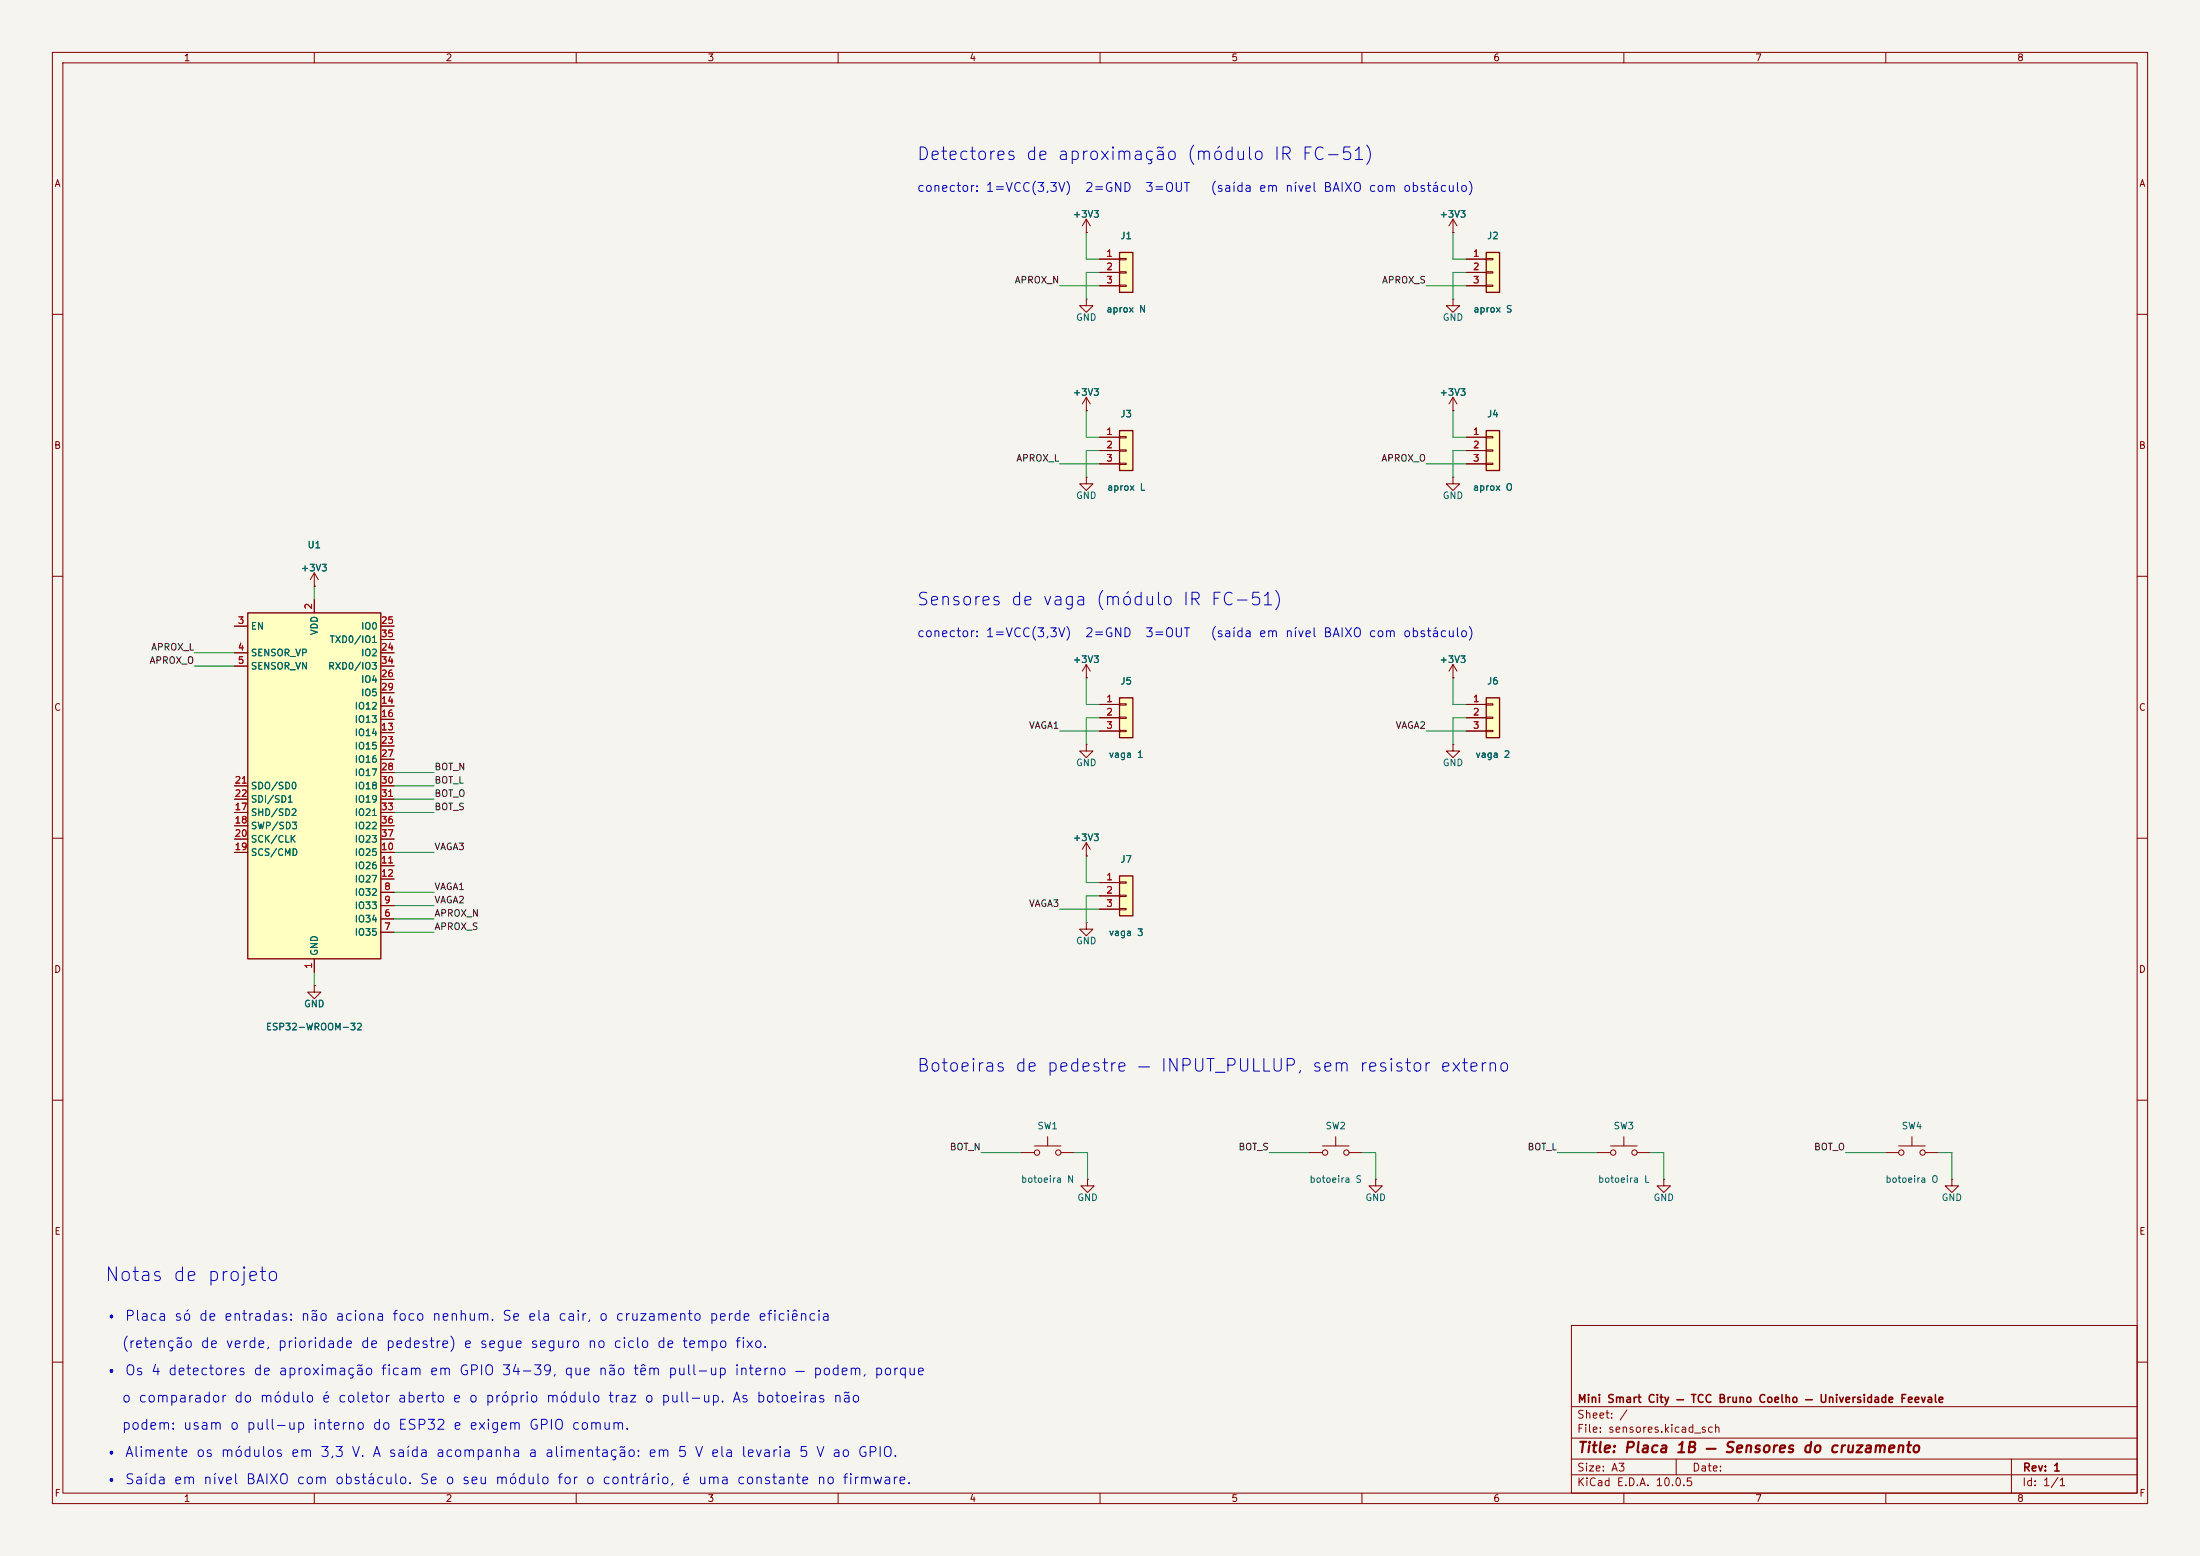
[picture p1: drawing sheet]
<svg xmlns="http://www.w3.org/2000/svg" width="420mm" height="297mm" viewBox="0 0 420 297" stroke-linecap="round" stroke-linejoin="round" font-family="sans-serif">
<path d="M0 0h420v297h-420z" fill="#f5f4ef" stroke="#f5f4ef" stroke-width=".19"/>
<g fill="none" stroke="#840000" stroke-width=".19">
<path d="M10 10h400v277h-400zM12 12h396v273h-396zM60 10v2M110 10v2M160 10v2M210 10v2M260 10v2M310 10v2M360 10v2M207.4 57.1v1.2h1.3l-1.3 1.3-1.3-1.3h1.3M207.4 57.1h.1M10 60h2"/>
<path d="M408 60h2M10 110h2M408 110h2M10 160h2M408 160h2M207.4 176.1v1.3h1.3l-1.3 1.2-1.3-1.2h1.3M207.4 176.1h.1M10 210h2M408 210h2M300 253h108v32h-108zM10 260h2M300 278.5h108"/>
<path d="M300 274.5h108M300 268.5h108M320 278.5v3M384 278.5v6.5M408 260h2M60 285v2M110 285v2M160 285v2M210 285v2M260 285v2M300 281.5h108M310 285v2"/>
<path d="M360 285v2"/>
</g>
<path d="M283.7 82.2h2.6v7.6h-2.6z" fill="#ffffc2"/>
<path d="M283.7 82.2h2.6v7.6h-2.6z" fill="none" stroke="#840000" stroke-width=".25"/>
<g fill="none" stroke="#840000" stroke-width=".19">
<path d="M207.4 44.4h.1M207.4 41.8l-.8 1.3M207.4 41.8l.7 1.3M207.4 41.8v2.6M277.4 44.4h.1M277.4 41.8l-.8 1.3M277.4 41.8l.7 1.3M277.4 41.8v2.6M279.9 83.5h3.8M279.9 86h3.8M279.9 88.5h3.8M283.7 83.3h1.3v.3h-1.3z"/>
<path d="M283.7 85.9h1.3v.2h-1.3zM283.7 88.4h1.3v.3h-1.3z"/>
</g>
<path d="M213.7 167.2h2.6v7.6h-2.6z" fill="#ffffc2"/>
<path d="M213.7 167.2h2.6v7.6h-2.6z" fill="none" stroke="#840000" stroke-width=".25"/>
<g fill="none" stroke="#840000" stroke-width=".19">
<path d="M207.4 91.1v1.2h1.3l-1.3 1.3-1.3-1.3h1.3M207.4 91.1h.1M60 111.9h.1M60 109.4l-.8 1.2M60 109.4l.8 1.2M60 109.4v2.5M209.9 168.5h3.8M209.9 171h3.8M209.9 173.5h3.8M213.7 168.3h1.3v.3h-1.3zM213.7 170.9h1.3v.2h-1.3zM213.7 173.4h1.3v.3h-1.3z"/>
<path d="M60 188.1v1.3h1.3l-1.3 1.2-1.3-1.2h1.3M60 188.1h.1"/>
</g>
<path d="M213.7 82.2h2.6v7.6h-2.6z" fill="#ffffc2"/>
<path d="M213.7 82.2h2.6v7.6h-2.6z" fill="none" stroke="#840000" stroke-width=".25"/>
<path d="M209.9 83.5h3.8M209.9 86h3.8M209.9 88.5h3.8M213.7 83.3h1.3v.3h-1.3zM213.7 85.9h1.3v.2h-1.3zM213.7 88.4h1.3v.3h-1.3z" fill="none" stroke="#840000" stroke-width=".19"/>
<path d="M283.7 48.2h2.6v7.6h-2.6z" fill="#ffffc2"/>
<path d="M283.7 48.2h2.6v7.6h-2.6z" fill="none" stroke="#840000" stroke-width=".25"/>
<path d="M279.9 49.5h3.8M279.9 52h3.8M279.9 54.5h3.8M283.7 49.3h1.3v.3h-1.3zM283.7 51.9h1.3v.2h-1.3zM283.7 54.4h1.3v.3h-1.3z" fill="none" stroke="#840000" stroke-width=".19"/>
<path d="M47.3 117h25.4v66h-25.4z" fill="#ffffc2"/>
<path d="M47.3 117h25.4v66h-25.4z" fill="none" stroke="#840000" stroke-width=".25"/>
<g fill="none" stroke="#840000" stroke-width=".19">
<path d="M44.8 119.5h2.5M60 114.4v2.6M72.7 119.5h2.5M44.8 124.6h2.5M44.8 127.1h2.5M72.7 124.6h2.5M72.7 127.1h2.5M72.7 139.8h2.5M72.7 134.8h2.5M72.7 137.3h2.5M72.7 129.7h2.5M72.7 132.2h2.5"/>
<path d="M72.7 122.1h2.5M44.8 155.1h2.5M44.8 157.6h2.5M44.8 150h2.5M44.8 152.5h2.5M72.7 155.1h2.5M72.7 157.6h2.5M72.7 150h2.5M72.7 152.5h2.5M72.7 142.4h2.5M72.7 144.9h2.5M72.7 147.5h2.5"/>
<path d="M44.8 162.7h2.5M44.8 160.2h2.5M72.7 175.4h2.5M72.7 177.9h2.5M72.7 170.3h2.5M72.7 172.9h2.5M72.7 162.7h2.5M72.7 165.2h2.5M72.7 167.8h2.5M72.7 160.2h2.5M60 183v2.6M372.6 225.1v1.3h1.3l-1.3 1.2-1.3-1.2h1.3"/>
<path d="M372.6 225.1h.1"/>
</g>
<path d="M213.7 48.2h2.6v7.6h-2.6z" fill="#ffffc2"/>
<path d="M213.7 48.2h2.6v7.6h-2.6z" fill="none" stroke="#840000" stroke-width=".25"/>
<g fill="none" stroke="#840000" stroke-width=".19">
<path d="M209.9 49.5h3.8M209.9 52h3.8M209.9 54.5h3.8M213.7 49.3h1.3v.3h-1.3zM213.7 51.9h1.3v.2h-1.3zM213.7 54.4h1.3v.3h-1.3zM277.4 57.1v1.2h1.3l-1.3 1.3-1.3-1.3h1.3M277.4 57.1h.1M207.4 78.4h.1M207.4 75.8l-.8 1.3M207.4 75.8l.7 1.3M207.4 75.8v2.6"/>
<path d="M277.4 78.4h.1M277.4 75.8l-.8 1.3M277.4 75.8l.7 1.3M277.4 75.8v2.6M207.4 129.4h.1M207.4 126.8v2.6M207.4 126.8l-.8 1.3M207.4 126.8l.7 1.3M277.4 129.4h.1M277.4 126.8v2.6M277.4 126.8l-.8 1.3M277.4 126.8l.7 1.3"/>
<path d="M207.4 142.1v1.3h1.3l-1.3 1.2-1.3-1.2h1.3M207.4 142.1h.1M277.4 142.1v1.3h1.3l-1.3 1.2-1.3-1.2h1.3M277.4 142.1h.1M207.4 163.4h.1M207.4 160.8v2.6M207.4 160.8l-.8 1.3M207.4 160.8l.7 1.3M197.5 218.7h5M200 217v1.7M252.5 218.7h5M255 217v1.7"/>
<path d="M307.5 218.7h5M310 217v1.7M362.5 218.7h5M365 217v1.7M194.9 220h2.6M202.5 220h2.6M207.6 225.1v1.3h1.3l-1.3 1.2-1.3-1.2h1.3M207.6 225.1h.1M249.9 220h2.6M257.5 220h2.6M262.6 225.1v1.3h1.3l-1.3 1.2-1.2-1.2h1.2M262.6 225.1h.1"/>
<path d="M304.9 220h2.6M312.5 220h2.6M317.6 225.1v1.3h1.3l-1.3 1.2-1.3-1.2h1.3M317.6 225.1h.1M359.9 220h2.6M367.5 220h2.6"/>
<circle cx="198" cy="220" r=".51"/>
<circle cx="202" cy="220" r=".51"/>
<circle cx="253" cy="220" r=".51"/>
<circle cx="257" cy="220" r=".51"/>
<circle cx="308" cy="220" r=".51"/>
<circle cx="312" cy="220" r=".51"/>
<circle cx="363" cy="220" r=".51"/>
<circle cx="367" cy="220" r=".51"/>
</g>
<path d="M213.7 133.2h2.6v7.6h-2.6z" fill="#ffffc2"/>
<path d="M213.7 133.2h2.6v7.6h-2.6z" fill="none" stroke="#840000" stroke-width=".25"/>
<path d="M209.9 134.5h3.8M209.9 137h3.8M209.9 139.5h3.8M213.7 134.3h1.3v.3h-1.3zM213.7 136.9h1.3v.2h-1.3zM213.7 139.4h1.3v.3h-1.3z" fill="none" stroke="#840000" stroke-width=".19"/>
<path d="M283.7 133.2h2.6v7.6h-2.6z" fill="#ffffc2"/>
<path d="M283.7 133.2h2.6v7.6h-2.6z" fill="none" stroke="#840000" stroke-width=".25"/>
<g fill="none" stroke="#840000" stroke-width=".19">
<path d="M207.4 44.4h.1M209.9 49.5h3.8M209.9 52h3.8M209.9 54.5h3.8M277.4 44.4h.1M279.9 49.5h3.8M279.9 52h3.8M279.9 54.5h3.8M207.4 78.4h.1M277.4 78.4h.1M209.9 83.5h3.8M209.9 86h3.8"/>
<path d="M209.9 88.5h3.8M277.4 91.1v1.2h1.3l-1.3 1.3-1.3-1.3h1.3M277.4 91.1h.1M279.9 83.5h3.8M279.9 86h3.8M279.9 88.5h3.8M44.8 119.5h2.5M60 111.9h.1M60 114.4v2.6M72.7 119.5h2.5M44.8 124.6h2.5M44.8 127.1h2.5"/>
<path d="M72.7 124.6h2.5M72.7 127.1h2.5M72.7 139.8h2.5M72.7 134.8h2.5M72.7 137.3h2.5M72.7 129.7h2.5M72.7 132.2h2.5M72.7 122.1h2.5M207.4 129.4h.1M209.9 134.5h3.8M209.9 137h3.8M209.9 139.5h3.8"/>
<path d="M277.4 129.4h.1M279.9 134.5h3.8M279.9 137h3.8M279.9 139.5h3.8M283.7 134.3h1.3v.3h-1.3zM283.7 136.9h1.3v.2h-1.3zM283.7 139.4h1.3v.3h-1.3zM44.8 155.1h2.5M44.8 157.6h2.5M44.8 150h2.5M44.8 152.5h2.5M72.7 155.1h2.5"/>
<path d="M72.7 157.6h2.5M72.7 150h2.5M72.7 152.5h2.5M72.7 142.4h2.5M72.7 144.9h2.5M72.7 147.5h2.5M44.8 162.7h2.5M44.8 160.2h2.5M72.7 175.4h2.5M72.7 177.9h2.5M72.7 170.3h2.5M72.7 172.9h2.5"/>
<path d="M72.7 162.7h2.5M72.7 165.2h2.5M72.7 167.8h2.5M72.7 160.2h2.5M207.4 163.4h.1M209.9 168.5h3.8M209.9 171h3.8M209.9 173.5h3.8M60 188.1h.1M60 183v2.6"/>
</g>
<g fill="none" stroke="#009600" stroke-width=".19">
<path d="M202.3 54.5h7.6M207.4 44.4v5.1h2.5M209.9 52h-2.5v5.1M272.3 54.5h7.6M277.4 44.4v5.1h2.5M279.9 52h-2.5v5.1M207.4 78.4v5.1h2.5M277.4 78.4v5.1h2.5M202.3 88.5h7.6M209.9 86h-2.5v5.1M272.3 88.5h7.6M279.9 86h-2.5v5.1"/>
<path d="M60 111.9v2.5M37.1 127.1h7.7M37.1 124.6h7.7M202.3 139.5h7.6M207.4 129.4v5.1h2.5M209.9 137h-2.5v5.1M272.3 139.5h7.6M277.4 129.4v5.1h2.5M279.9 137h-2.5v5.1M75.2 155.1h7.7M75.2 147.5h7.7M75.2 150h7.7"/>
<path d="M75.2 152.5h7.7M75.2 170.3h7.7M75.2 172.9h7.7M75.2 175.4h7.7M75.2 177.9h7.7M75.2 162.7h7.7M202.3 173.5h7.6M207.4 163.4v5.1h2.5M209.9 171h-2.5v5.1M60 185.6v2.5M187.3 220h7.6M205.1 220h2.5v5.1"/>
<path d="M242.3 220h7.6M260.1 220h2.5v5.1M297.3 220h7.6M315.1 220h2.5v5.1M352.3 220h7.6M370.1 220h2.5v5.1"/>
</g>
<text font-size="2.6" fill="#0000c2" x="19.8" y="245.2">Notas de projeto</text>
<g font-size="2.4" fill="#0000c2">
<text x="174.9" y="31.2">Detectores de aproximação (módulo IR FC-51)</text>
<text x="174.9" y="116.2">Sensores de vaga (módulo IR FC-51)</text>
<text x="174.9" y="205.2">Botoeiras de pedestre — INPUT_PULLUP, sem resistor externo</text>
</g>
<text font-size="2" fill="#840000" x="301" y="277.8">Title: Placa 1B — Sensores do cruzamento</text>
<g font-size="1.9" fill="#0000c2">
<text x="19.9" y="252.6">• Placa só de entradas: não aciona foco nenhum. Se ela cair, o cruzamento perde eficiência</text>
<text x="23.1" y="257.8">(retenção de verde, prioridade de pedestre) e segue seguro no ciclo de tempo fixo.</text>
<text x="19.9" y="263">• Os 4 detectores de aproximação ficam em GPIO 34-39, que não têm pull-up interno — podem, porque</text>
<text x="23.1" y="268.2">o comparador do módulo é coletor aberto e o próprio módulo traz o pull-up. As botoeiras não</text>
<text x="23.1" y="273.4">podem: usam o pull-up interno do ESP32 e exigem GPIO comum.</text>
<text x="19.9" y="278.6">• Alimente os módulos em 3,3 V. A saída acompanha a alimentação: em 5 V ela levaria 5 V ao GPIO.</text>
<text x="19.9" y="283.8">• Saída em nível BAIXO com obstáculo. Se o seu módulo for o contrário, é uma constante no firmware.</text>
</g>
<g font-size="1.7" fill="#0000c2">
<text x="174.9" y="37">conector: 1=VCC(3,3V)</text>
<text x="207" y="37">2=GND</text>
<text x="218.5" y="37">3=OUT</text>
<text x="230.9" y="37">(saída em nível BAIXO com obstáculo)</text>
<text x="174.9" y="122">conector: 1=VCC(3,3V)</text>
<text x="207" y="122">2=GND</text>
<text x="218.5" y="122">3=OUT</text>
<text x="230.9" y="122">(saída em nível BAIXO com obstáculo)</text>
</g>
<g font-size="1.5" fill="#840000">
<text x="301" y="268.1">Mini Smart City — TCC Bruno Coelho — Universidade Feevale</text>
<text x="300.9" y="273.8">File: sensores.kicad_sch</text>
<text x="300.9" y="271.1">Sheet: /</text>
<text x="300.9" y="281.2">Size: A3</text>
<text x="322.9" y="281.2">Date:</text>
<text x="386" y="281.2">Rev: 1</text>
<text x="300.9" y="284">KiCad E.D.A. 10.0.5</text>
<text x="385.9" y="284">Id: 1/1</text>
</g>
<g font-size="1.3" fill="#840000">
<text x="35" y="12">1</text>
<text x="85" y="12">2</text>
<text x="135" y="12">3</text>
<text x="185" y="12">4</text>
<text x="235" y="12">5</text>
<text x="285" y="12">6</text>
<text x="335" y="12">7</text>
<text x="385" y="12">8</text>
<text x="10.3" y="36">A</text>
<text x="408.3" y="36">A</text>
<text x="10.2" y="86">B</text>
<text x="408.2" y="86">B</text>
<text x="10.2" y="136">C</text>
<text x="408.2" y="136">C</text>
<text x="10.2" y="186">D</text>
<text x="408.2" y="186">D</text>
<text x="10.3" y="236">E</text>
<text x="408.3" y="236">E</text>
<text x="10.3" y="286">F</text>
<text x="35" y="287">1</text>
<text x="85" y="287">2</text>
<text x="135" y="287">3</text>
<text x="185" y="287">4</text>
<text x="235" y="287">5</text>
<text x="285" y="287">6</text>
<text x="335" y="287">7</text>
<text x="385" y="287">8</text>
<text x="408.3" y="286">F</text>
</g>
<g font-size="1.3" fill="#006464">
<text x="204.7" y="41.8">+3V3</text>
<text x="274.7" y="41.8">+3V3</text>
<text x="213.8" y="46">J1</text>
<text x="283.8" y="46">J2</text>
<text x="211.1" y="60">aprox N</text>
<text x="281.2" y="60">aprox S</text>
<text x="205.3" y="61.5">GND</text>
<text x="275.3" y="61.5">GND</text>
<text x="204.7" y="75.8">+3V3</text>
<text x="274.7" y="75.8">+3V3</text>
<text x="213.8" y="80">J3</text>
<text x="283.8" y="80">J4</text>
<text x="205.3" y="95.5">GND</text>
<text x="211.2" y="94">aprox L</text>
<text x="275.3" y="95.5">GND</text>
<text x="281.1" y="94">aprox O</text>
<text x="58.6" y="105">U1</text>
<text x="57.3" y="109.4">+3V3</text>
<text x="47.8" y="120.5">EN</text>
<text x="47.8" y="125.6">SENSOR_VP</text>
<text x="61" y="121.3" transform="rotate(-90 61 121.3)">VDD</text>
<text x="62.8" y="123">TXD0/IO1</text>
<text x="68.8" y="125.6">IO2</text>
<text x="68.8" y="120.5">IO0</text>
<text x="47.8" y="128.1">SENSOR_VN</text>
<text x="62.5" y="128.1">RXD0/IO3</text>
<text x="68.8" y="130.6">IO4</text>
<text x="204.7" y="126.8">+3V3</text>
<text x="213.8" y="131">J5</text>
<text x="274.7" y="126.8">+3V3</text>
<text x="283.8" y="131">J6</text>
<text x="67.6" y="135.7">IO12</text>
<text x="68.8" y="133.2">IO5</text>
<text x="67.6" y="140.8">IO14</text>
<text x="67.6" y="138.3">IO13</text>
<text x="67.6" y="143.3">IO15</text>
<text x="67.6" y="145.9">IO16</text>
<text x="67.6" y="148.4">IO17</text>
<text x="205.3" y="146.5">GND</text>
<text x="211.6" y="145">vaga 1</text>
<text x="275.3" y="146.5">GND</text>
<text x="281.6" y="145">vaga 2</text>
<text x="47.8" y="151">SDO/SD0</text>
<text x="47.8" y="153.5">SDI/SD1</text>
<text x="67.6" y="151">IO18</text>
<text x="67.6" y="153.5">IO19</text>
<text x="47.8" y="156">SHD/SD2</text>
<text x="47.8" y="158.6">SWP/SD3</text>
<text x="47.8" y="161.1">SCK/CLK</text>
<text x="67.6" y="156">IO21</text>
<text x="67.6" y="158.6">IO22</text>
<text x="67.6" y="161.1">IO23</text>
<text x="204.7" y="160.8">+3V3</text>
<text x="47.8" y="163.7">SCS/CMD</text>
<text x="67.6" y="163.7">IO25</text>
<text x="67.6" y="166.2">IO26</text>
<text x="213.8" y="165">J7</text>
<text x="67.6" y="171.3">IO32</text>
<text x="67.6" y="173.8">IO33</text>
<text x="67.6" y="168.7">IO27</text>
<text x="67.6" y="176.4">IO34</text>
<text x="67.6" y="178.9">IO35</text>
<text x="211.6" y="179">vaga 3</text>
<text x="61" y="182.5" transform="rotate(-90 61 182.5)">GND</text>
<text x="205.3" y="180.5">GND</text>
<text x="50.7" y="197">ESP32-WROOM-32</text>
<text x="57.9" y="192.6">GND</text>
<text x="197.9" y="215.9">SW1</text>
<text x="252.9" y="215.9">SW2</text>
<text x="307.9" y="215.9">SW3</text>
<text x="362.9" y="215.9">SW4</text>
<text x="194.8" y="226.1">botoeira N</text>
<text x="249.9" y="226.1">botoeira S</text>
<text x="305" y="226.1">botoeira L</text>
<text x="359.8" y="226.1">botoeira O</text>
<text x="205.6" y="229.5">GND</text>
<text x="260.6" y="229.5">GND</text>
<text x="315.6" y="229.5">GND</text>
<text x="370.6" y="229.5">GND</text>
</g>
<g font-size="1.3" fill="#a90000">
<text x="211.1" y="49.3">1</text>
<text x="211.1" y="51.9">2</text>
<text x="281.1" y="49.3">1</text>
<text x="281.1" y="51.9">2</text>
<text x="211.1" y="54.4">3</text>
<text x="281.1" y="54.4">3</text>
<text x="211.1" y="83.3">1</text>
<text x="281.1" y="83.3">1</text>
<text x="211.1" y="85.9">2</text>
<text x="211.1" y="88.4">3</text>
<text x="281.1" y="85.9">2</text>
<text x="281.1" y="88.4">3</text>
<text x="45.3" y="119.4">3</text>
<text x="59.9" y="116.4" transform="rotate(-90 59.9 116.4)">2</text>
<text x="72.6" y="119.4">25</text>
<text x="45.3" y="124.5">4</text>
<text x="72.6" y="124.5">24</text>
<text x="72.6" y="121.9">35</text>
<text x="45.3" y="127">5</text>
<text x="72.6" y="129.5">26</text>
<text x="72.6" y="127">34</text>
<text x="72.6" y="134.6">14</text>
<text x="72.6" y="137.2">16</text>
<text x="72.6" y="132.1">29</text>
<text x="211.1" y="134.3">1</text>
<text x="211.1" y="136.9">2</text>
<text x="281.1" y="134.3">1</text>
<text x="281.1" y="136.9">2</text>
<text x="72.6" y="139.7">13</text>
<text x="72.6" y="142.2">23</text>
<text x="211.1" y="139.4">3</text>
<text x="281.1" y="139.4">3</text>
<text x="44.7" y="149.9">21</text>
<text x="72.6" y="144.8">27</text>
<text x="72.6" y="147.3">28</text>
<text x="72.6" y="149.9">30</text>
<text x="44.7" y="154.9">17</text>
<text x="44.7" y="152.4">22</text>
<text x="72.6" y="152.4">31</text>
<text x="72.6" y="154.9">33</text>
<text x="44.7" y="157.5">18</text>
<text x="44.7" y="160">20</text>
<text x="72.6" y="157.5">36</text>
<text x="72.6" y="160">37</text>
<text x="44.7" y="162.6">19</text>
<text x="72.6" y="162.6">10</text>
<text x="72.6" y="165.1">11</text>
<text x="72.6" y="167.6">12</text>
<text x="73.2" y="170.2">8</text>
<text x="73.2" y="172.7">9</text>
<text x="211.1" y="168.3">1</text>
<text x="211.1" y="170.9">2</text>
<text x="211.1" y="173.4">3</text>
<text x="73.2" y="175.3">6</text>
<text x="73.2" y="177.8">7</text>
<text x="59.9" y="185" transform="rotate(-90 59.9 185)">1</text>
</g>
<g font-size="1.3" fill="#0f0f0f">
<text x="193.6" y="54.4">APROX_N</text>
<text x="263.7" y="54.4">APROX_S</text>
<text x="193.9" y="88.4">APROX_L</text>
<text x="263.6" y="88.4">APROX_O</text>
<text x="28.7" y="124.5">APROX_L</text>
<text x="28.4" y="127">APROX_O</text>
<text x="196.3" y="139.4">VAGA1</text>
<text x="266.3" y="139.4">VAGA2</text>
<text x="82.8" y="149.9">BOT_L</text>
<text x="82.8" y="147.3">BOT_N</text>
<text x="82.8" y="152.4">BOT_O</text>
<text x="82.8" y="155">BOT_S</text>
<text x="82.8" y="162.6">VAGA3</text>
<text x="82.8" y="170.2">VAGA1</text>
<text x="82.8" y="172.7">VAGA2</text>
<text x="196.3" y="173.4">VAGA3</text>
<text x="82.8" y="177.8">APROX_S</text>
<text x="82.8" y="175.3">APROX_N</text>
<text x="181.2" y="219.9">BOT_N</text>
<text x="236.3" y="219.9">BOT_S</text>
<text x="291.5" y="219.9">BOT_L</text>
<text x="346.2" y="219.9">BOT_O</text>
</g>
</svg>
